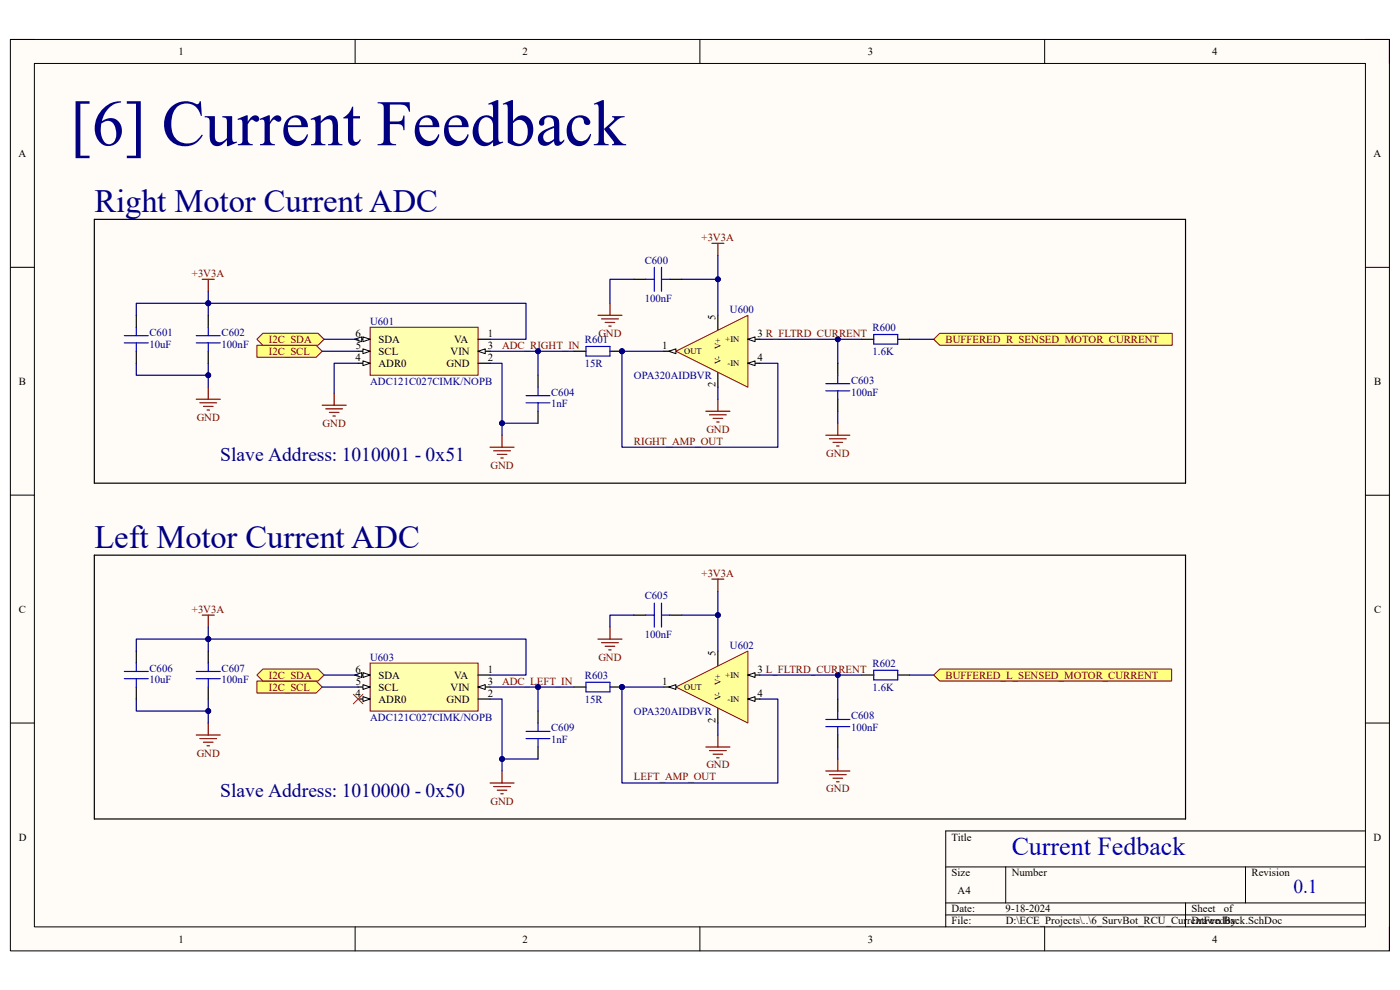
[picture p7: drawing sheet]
<svg xmlns="http://www.w3.org/2000/svg" width="297mm" height="210mm" viewBox="0 0 297 210" stroke-linecap="round" stroke-linejoin="round" font-family="sans-serif">
<path d="M2.2 8.4h292.6v193.3h-292.6z" fill-rule="evenodd" fill="#fffcf8"/>
<path d="M2.2 8.4h292.6v193.3h-292.6z" fill="none" stroke="#000" stroke-width=".21"/>
<path d="M7.3 13.5h282.4v183.1h-282.4z" fill-rule="evenodd" fill="#fffcf8"/>
<g fill="none" stroke="#000" stroke-width=".21">
<path d="M2.2 8.4h5.1M7.3 13.5h282.4v183.1h-282.4zM75.3 8.4v5.1M148.5 8.4v5.1M221.6 8.4v5.1M289.7 8.4h5.1v5.1M2.2 56.7h5.1M289.7 56.7h5.1M2.2 105h5.1M289.7 105.1h5.1M2.2 153.4h5.1M289.7 153.4h5.1"/>
<path d="M289.7 176.3h-89.1v20.3M75.3 196.6v5.1M148.5 196.6v5.1M200.6 183.9h89.1M200.6 191.5h89.1M200.6 194.1h89.1M213.4 183.9v7.6M221.6 196.6v5.1M251.5 191.5v5.1M264.2 183.9v7.6M294.8 196.6v5.1"/>
</g>
<path d="M134.5 59.3h2.5M142.1 59.3h2.6M177.7 77.1v2.5M177.7 84.7v2.5" fill="none" stroke="#000" stroke-width=".25"/>
<path d="M137 59.3h1.8M138.8 56.7v5.1M140.3 59.3h1.8M140.3 56.7v5.1M177.7 79.6v1.8M175.2 82.9h5.1M175.2 81.4h5.1M177.7 82.9v1.8" fill="none" stroke="#00f" stroke-width=".25"/>
<path d="M151 51.6h2.6M152.3 51.6v2.6M126.9 66.9h5M127.6 67.6h3.6M128.4 68.4h2M129.1 69.2h.6M129.4 64.3v2.6" fill="none" stroke="#800000" stroke-width=".25"/>
<path d="M143.4 74.5l15.3-7.6v15.2z" fill="#ff9"/>
<path d="M143.4 74.5l15.3-7.6v15.2z" fill="none" stroke="#980000" stroke-width=".21"/>
<path d="M140.9 74.5h2.5" fill="none" stroke="#000" stroke-width=".25"/>
<path d="M141.9 74.5l1.5-.5v1z" fill="#f8fcff"/>
<path d="M141.9 74.5l1.5-.5v1z" fill="none" stroke="#000" stroke-width=".21"/>
<path d="M152.3 79.1v3M158.7 72h2.5" fill="none" stroke="#000" stroke-width=".25"/>
<path d="M158.7 72l1.5-.5v1z" fill="#f8fcff"/>
<path d="M158.7 72l1.5-.5v1z" fill="none" stroke="#000" stroke-width=".21"/>
<path d="M158.7 77.1h2.5" fill="none" stroke="#000" stroke-width=".25"/>
<path d="M158.7 77.1l1.5-.5v1z" fill="#f8fcff"/>
<path d="M158.7 77.1l1.5-.5v1z" fill="none" stroke="#000" stroke-width=".21"/>
<path d="M28.9 66.9v2.5M28.9 74.5v2.6M44.2 66.9v2.5M44.2 74.5v2.6M152.3 66.9v3" fill="none" stroke="#000" stroke-width=".25"/>
<path d="M42.9 59.3h2.6M44.2 59.3v2.5M149.8 87.2h5M150.5 88h3.6M151.3 88.8h2M152 89.5h.6M152.3 84.7v2.5M175.2 92.3h5.1M176 93.1h3.5M176.7 93.9h2.1M177.5 94.6h.5M177.7 89.8v2.5" fill="none" stroke="#800000" stroke-width=".25"/>
<path d="M26.4 72.7h5.1M26.4 71.2h5.1M28.9 69.4v1.8M28.9 72.7v1.8M41.6 72.7h5.1M41.6 71.2h5.1M44.2 69.4v1.8M44.2 72.7v1.8" fill="none" stroke="#00f" stroke-width=".25"/>
<circle cx="131.9" cy="74.5" r=".51" fill="#000080"/>
<circle cx="131.9" cy="74.5" r=".51" fill="none" stroke="#000080" stroke-width=".21"/>
<path d="M129.4 74.5h2.5" fill="none" stroke="#000" stroke-width=".25"/>
<circle cx="131.9" cy="74.5" r=".51" fill="#000080"/>
<circle cx="131.9" cy="74.5" r=".51" fill="none" stroke="#000080" stroke-width=".21"/>
<path d="M114.1 79.6v2.5M121.8 74.5h2.5M114.1 87.2v2.6" fill="none" stroke="#000" stroke-width=".25"/>
<path d="M124.3 73.5h5.1v2h-5.1zM111.6 85.5h5.1M111.6 83.9h5.1M114.1 82.1v1.8M114.1 85.5v1.7" fill="none" stroke="#00f" stroke-width=".25"/>
<path d="M78.5 69.4h22.9v10.2h-22.9z" fill-rule="evenodd" fill="#ffffb0"/>
<path d="M78.5 69.4h22.9v10.2h-22.9z" fill="none" stroke="#800000" stroke-width=".21"/>
<path d="M101.4 72h2.6M101.4 77.1h2.6M101.4 74.5h2.6" fill="none" stroke="#000" stroke-width=".25"/>
<path d="M101.4 74.5l1.5-.5v1z" fill="#f8fcff"/>
<path d="M101.4 74.5l1.5-.5v1z" fill="none" stroke="#000" stroke-width=".21"/>
<path d="M76 77.1h2.5" fill="none" stroke="#000" stroke-width=".25"/>
<path d="M77 76.6l1.5 .5-1.5 .5z" fill="#f8fcff"/>
<path d="M77 76.6l1.5 .5-1.5 .5z" fill="none" stroke="#000" stroke-width=".21"/>
<path d="M76 74.5h2.5" fill="none" stroke="#000" stroke-width=".25"/>
<path d="M77 74l1.5 .5-1.5 .5z" fill="#f8fcff"/>
<path d="M77 74l1.5 .5-1.5 .5z" fill="none" stroke="#000" stroke-width=".21"/>
<path d="M76 72h2.5" fill="none" stroke="#000" stroke-width=".25"/>
<path d="M77 71.5l1.5 .5-1.5 .5z" fill="#f8fcff"/>
<path d="M77 71.5l1.5 .5-1.5 .5z" fill="none" stroke="#000" stroke-width=".21"/>
<path d="M75.2 72l1.5-.5v1z" fill="#f8fcff"/>
<path d="M75.2 72l1.5-.5v1z" fill="none" stroke="#000" stroke-width=".21"/>
<path d="M41.6 84.7h5.1M42.4 85.5h3.6M43.2 86.2h2M43.9 87h.5M44.2 82.1v2.6M104 94.9h5.1M104.7 95.6h3.6M105.5 96.4h2M106.3 97.2h.5M106.5 92.3v2.6" fill="none" stroke="#800000" stroke-width=".25"/>
<path d="M54.5 73.2h12.6l1.2 1.3-1.2 1.3h-12.6z" fill-rule="evenodd" fill="#ffff80"/>
<path d="M54.5 73.2h12.6l1.2 1.3-1.2 1.3h-12.6z" fill="none" stroke="#800000" stroke-width=".21"/>
<path d="M54.5 72l1.3-1.3h11.7l1.3 1.3-1.3 1.2h-11.7z" fill-rule="evenodd" fill="#ffff80"/>
<path d="M54.5 72l1.3-1.3h11.7l1.3 1.3-1.3 1.2h-11.7z" fill="none" stroke="#800000" stroke-width=".21"/>
<path d="M68.3 86h5.1M69.1 86.7h3.6M69.9 87.5h2M70.6 88.3h.5M70.9 83.4v2.6" fill="none" stroke="#800000" stroke-width=".25"/>
<path d="M198.1 72l1.3-1.3h49.3v2.5h-49.3z" fill-rule="evenodd" fill="#ffff80"/>
<path d="M198.1 72l1.3-1.3h49.3v2.5h-49.3z" fill="none" stroke="#800000" stroke-width=".21"/>
<path d="M20 46.5h231.5v56h-231.5zM182.8 72h2.6M190.5 72h2.5M134.5 130.5h2.5M142.1 130.5h2.6M177.7 148.3v2.5M177.7 155.9v2.6" fill="none" stroke="#000" stroke-width=".25"/>
<path d="M185.4 71h5.1v2h-5.1zM137 130.5h1.8M138.8 127.9v5.1M140.3 130.5h1.8M140.3 127.9v5.1M175.2 154.1h5.1M175.2 152.6h5.1M177.7 150.8v1.8M177.7 154.1v1.8" fill="none" stroke="#00f" stroke-width=".25"/>
<path d="M126.9 135.6h5M127.6 136.3h3.6M128.4 137.1h2M129.1 137.9h.6M129.4 133v2.6M151 122.9h2.6M152.3 122.9v2.5" fill="none" stroke="#800000" stroke-width=".25"/>
<path d="M143.4 145.7l15.3-7.6v15.3z" fill="#ff9"/>
<path d="M143.4 145.7l15.3-7.6v15.3z" fill="none" stroke="#980000" stroke-width=".21"/>
<path d="M140.9 145.7h2.5" fill="none" stroke="#000" stroke-width=".25"/>
<path d="M141.9 145.7l1.5-.5v1.1z" fill="#f8fcff"/>
<path d="M141.9 145.7l1.5-.5v1.1z" fill="none" stroke="#000" stroke-width=".21"/>
<path d="M152.3 150.3v3.1M158.7 143.2h2.5" fill="none" stroke="#000" stroke-width=".25"/>
<path d="M158.7 143.2l1.5-.5v1z" fill="#f8fcff"/>
<path d="M158.7 143.2l1.5-.5v1z" fill="none" stroke="#000" stroke-width=".21"/>
<path d="M158.7 148.3h2.5" fill="none" stroke="#000" stroke-width=".25"/>
<path d="M158.7 148.3l1.5-.5v1z" fill="#f8fcff"/>
<path d="M158.7 148.3l1.5-.5v1z" fill="none" stroke="#000" stroke-width=".21"/>
<path d="M28.9 138.1v2.6M44.2 138.1v2.6M152.3 138.1v3.1M28.9 145.7v2.6M44.2 145.7v2.6" fill="none" stroke="#000" stroke-width=".25"/>
<path d="M42.9 130.5h2.6M44.2 130.5v2.5M149.8 158.5h5M150.5 159.2h3.6M151.3 160h2M152.3 155.9v2.6M152 160.8h.6M175.2 163.6h5.1M176 164.3h3.5M176.7 165.1h2.1M177.5 165.9h.5M177.7 161v2.6" fill="none" stroke="#800000" stroke-width=".25"/>
<path d="M26.4 144h5.1M26.4 142.4h5.1M28.9 140.7v1.7M28.9 144v1.7M41.6 144h5.1M41.6 142.4h5.1M44.2 140.7v1.7M44.2 144v1.7" fill="none" stroke="#00f" stroke-width=".25"/>
<circle cx="131.9" cy="145.7" r=".51" fill="#000080"/>
<circle cx="131.9" cy="145.7" r=".51" fill="none" stroke="#000080" stroke-width=".21"/>
<path d="M129.4 145.7h2.5" fill="none" stroke="#000" stroke-width=".25"/>
<circle cx="131.9" cy="145.7" r=".51" fill="#000080"/>
<circle cx="131.9" cy="145.7" r=".51" fill="none" stroke="#000080" stroke-width=".21"/>
<path d="M114.1 150.8v2.6M114.1 158.5v2.5M121.8 145.7h2.5" fill="none" stroke="#000" stroke-width=".25"/>
<path d="M111.6 156.7h5.1M111.6 155.2h5.1M114.1 153.4v1.8M114.1 156.7v1.8M124.3 144.7h5.1v2.1h-5.1z" fill="none" stroke="#00f" stroke-width=".25"/>
<path d="M78.5 140.7h22.9v10.1h-22.9z" fill-rule="evenodd" fill="#ffffb0"/>
<path d="M78.5 140.7h22.9v10.1h-22.9z" fill="none" stroke="#800000" stroke-width=".21"/>
<path d="M101.4 143.2h2.6M101.4 148.3h2.6M101.4 145.7h2.6" fill="none" stroke="#000" stroke-width=".25"/>
<path d="M101.4 145.7l1.5-.5v1.1z" fill="#f8fcff"/>
<path d="M101.4 145.7l1.5-.5v1.1z" fill="none" stroke="#000" stroke-width=".21"/>
<path d="M76 148.3h2.5" fill="none" stroke="#000" stroke-width=".25"/>
<path d="M77 147.8l1.5 .5-1.5 .5z" fill="#f8fcff"/>
<path d="M77 147.8l1.5 .5-1.5 .5z" fill="none" stroke="#000" stroke-width=".21"/>
<path d="M76 145.7h2.5" fill="none" stroke="#000" stroke-width=".25"/>
<path d="M77 145.2l1.5 .5-1.5 .6z" fill="#f8fcff"/>
<path d="M77 145.2l1.5 .5-1.5 .6z" fill="none" stroke="#000" stroke-width=".21"/>
<path d="M76 143.2h2.5" fill="none" stroke="#000" stroke-width=".25"/>
<path d="M77 142.7l1.5 .5-1.5 .5z" fill="#f8fcff"/>
<path d="M77 142.7l1.5 .5-1.5 .5z" fill="none" stroke="#000" stroke-width=".21"/>
<path d="M75.2 143.2l1.5-.5v1z" fill="#f8fcff"/>
<path d="M75.2 143.2l1.5-.5v1z" fill="none" stroke="#000" stroke-width=".21"/>
<path d="M41.6 155.9h5.1M42.4 156.7h3.6M43.2 157.5h2M43.9 158.2h.5M44.2 153.4v2.5M104 166.1h5.1M104.7 166.9h3.6M105.5 167.6h2M106.3 168.4h.5M106.5 163.6v2.5" fill="none" stroke="#800000" stroke-width=".25"/>
<path d="M54.5 144.5h12.6l1.2 1.2-1.2 1.3h-12.6z" fill-rule="evenodd" fill="#ffff80"/>
<path d="M54.5 144.5h12.6l1.2 1.2-1.2 1.3h-12.6z" fill="none" stroke="#800000" stroke-width=".21"/>
<path d="M54.5 143.2l1.3-1.3h11.7l1.3 1.3-1.3 1.3h-11.7z" fill-rule="evenodd" fill="#ffff80"/>
<path d="M54.5 143.2l1.3-1.3h11.7l1.3 1.3-1.3 1.3h-11.7z" fill="none" stroke="#800000" stroke-width=".21"/>
<path d="M198.1 143.2l1.3-1.3h49.2v2.6h-49.2z" fill-rule="evenodd" fill="#ffff80"/>
<path d="M198.1 143.2l1.3-1.3h49.2v2.6h-49.2z" fill="none" stroke="#800000" stroke-width=".21"/>
<path d="M20 117.8h231.5v55.9h-231.5zM182.8 143.2h2.6M190.5 143.2h2.5" fill="none" stroke="#000" stroke-width=".25"/>
<path d="M185.4 142.2h5.1v2h-5.1z" fill="none" stroke="#00f" stroke-width=".25"/>
<path d="M75 147.3l2 2M77 147.3l-2 2" fill="none" stroke="#f00" stroke-width=".21"/>
<path d="M144.7 59.3h7.6" fill="none" stroke="#000080" stroke-width=".25"/>
<circle cx="152.3" cy="59.3" r=".51" fill="#000080"/>
<circle cx="152.3" cy="59.3" r=".51" fill="none" stroke="#000080" stroke-width=".21"/>
<path d="M134.5 59.3h-5.1v5M152.3 54.2v12.7" fill="none" stroke="#000080" stroke-width=".25"/>
<circle cx="152.3" cy="59.3" r=".51" fill="#000080"/>
<circle cx="152.3" cy="59.3" r=".51" fill="none" stroke="#000080" stroke-width=".21"/>
<path d="M140.9 74.5h-9v20.4h33.1v-17.8h-3.8" fill="none" stroke="#000080" stroke-width=".25"/>
<circle cx="131.9" cy="74.5" r=".51" fill="#000080"/>
<circle cx="131.9" cy="74.5" r=".51" fill="none" stroke="#000080" stroke-width=".21"/>
<path d="M161.2 72h16.5v5.1M152.3 82.1v2.6" fill="none" stroke="#000080" stroke-width=".25"/>
<circle cx="177.7" cy="72" r=".51" fill="#000080"/>
<circle cx="177.7" cy="72" r=".51" fill="none" stroke="#000080" stroke-width=".21"/>
<path d="M44.2 61.8v5.1M177.7 87.2v2.6" fill="none" stroke="#000080" stroke-width=".25"/>
<circle cx="44.2" cy="64.3" r=".51" fill="#000080"/>
<circle cx="44.2" cy="64.3" r=".51" fill="none" stroke="#000080" stroke-width=".21"/>
<path d="M44.2 64.3h-15.3v2.6" fill="none" stroke="#000080" stroke-width=".25"/>
<circle cx="44.2" cy="64.3" r=".51" fill="#000080"/>
<circle cx="44.2" cy="64.3" r=".51" fill="none" stroke="#000080" stroke-width=".21"/>
<path d="M121.8 74.5h-7.7v5.1" fill="none" stroke="#000080" stroke-width=".25"/>
<circle cx="114.1" cy="74.5" r=".51" fill="#000080"/>
<circle cx="114.1" cy="74.5" r=".51" fill="none" stroke="#000080" stroke-width=".21"/>
<path d="M104 74.5h10.1" fill="none" stroke="#000080" stroke-width=".25"/>
<circle cx="114.1" cy="74.5" r=".51" fill="#000080"/>
<circle cx="114.1" cy="74.5" r=".51" fill="none" stroke="#000080" stroke-width=".21"/>
<path d="M104 77.1h2.5v12.7h7.6" fill="none" stroke="#000080" stroke-width=".25"/>
<circle cx="106.5" cy="89.8" r=".51" fill="#000080"/>
<circle cx="106.5" cy="89.8" r=".51" fill="none" stroke="#000080" stroke-width=".21"/>
<path d="M106.5 89.8v2.5" fill="none" stroke="#000080" stroke-width=".25"/>
<circle cx="106.5" cy="89.8" r=".51" fill="#000080"/>
<circle cx="106.5" cy="89.8" r=".51" fill="none" stroke="#000080" stroke-width=".21"/>
<path d="M44.2 64.3h67.4v7.7h-7.6" fill="none" stroke="#000080" stroke-width=".25"/>
<circle cx="44.2" cy="64.3" r=".51" fill="#000080"/>
<circle cx="44.2" cy="64.3" r=".51" fill="none" stroke="#000080" stroke-width=".21"/>
<path d="M28.9 77.1v2.5h15.3v2.5" fill="none" stroke="#000080" stroke-width=".25"/>
<circle cx="44.2" cy="79.6" r=".51" fill="#000080"/>
<circle cx="44.2" cy="79.6" r=".51" fill="none" stroke="#000080" stroke-width=".21"/>
<path d="M44.2 77.1v2.5" fill="none" stroke="#000080" stroke-width=".25"/>
<circle cx="44.2" cy="79.6" r=".51" fill="#000080"/>
<circle cx="44.2" cy="79.6" r=".51" fill="none" stroke="#000080" stroke-width=".21"/>
<path d="M68.3 74.5h7.7M68.8 72h7.2M76 77.1h-5.1v6.3M177.7 72h5.1" fill="none" stroke="#000080" stroke-width=".25"/>
<circle cx="177.7" cy="72" r=".51" fill="#000080"/>
<circle cx="177.7" cy="72" r=".51" fill="none" stroke="#000080" stroke-width=".21"/>
<path d="M193 72h5.1M144.7 130.5h7.6" fill="none" stroke="#000080" stroke-width=".25"/>
<circle cx="152.3" cy="130.5" r=".51" fill="#000080"/>
<circle cx="152.3" cy="130.5" r=".51" fill="none" stroke="#000080" stroke-width=".21"/>
<path d="M134.5 130.5h-5.1v2.5M152.3 125.4v12.7" fill="none" stroke="#000080" stroke-width=".25"/>
<circle cx="152.3" cy="130.5" r=".51" fill="#000080"/>
<circle cx="152.3" cy="130.5" r=".51" fill="none" stroke="#000080" stroke-width=".21"/>
<path d="M140.9 145.7h-9v20.4h33.1v-17.8h-3.8" fill="none" stroke="#000080" stroke-width=".25"/>
<circle cx="131.9" cy="145.7" r=".51" fill="#000080"/>
<circle cx="131.9" cy="145.7" r=".51" fill="none" stroke="#000080" stroke-width=".21"/>
<path d="M152.3 153.4v2.5M161.2 143.2h16.5v5.1" fill="none" stroke="#000080" stroke-width=".25"/>
<circle cx="177.7" cy="143.2" r=".51" fill="#000080"/>
<circle cx="177.7" cy="143.2" r=".51" fill="none" stroke="#000080" stroke-width=".21"/>
<path d="M44.2 133v5.1M177.7 158.5v2.5" fill="none" stroke="#000080" stroke-width=".25"/>
<circle cx="44.2" cy="135.6" r=".51" fill="#000080"/>
<circle cx="44.2" cy="135.6" r=".51" fill="none" stroke="#000080" stroke-width=".21"/>
<path d="M44.2 135.6h-15.3v2.5" fill="none" stroke="#000080" stroke-width=".25"/>
<circle cx="44.2" cy="135.6" r=".51" fill="#000080"/>
<circle cx="44.2" cy="135.6" r=".51" fill="none" stroke="#000080" stroke-width=".21"/>
<path d="M121.8 145.7h-7.7v5.1" fill="none" stroke="#000080" stroke-width=".25"/>
<circle cx="114.1" cy="145.7" r=".51" fill="#000080"/>
<circle cx="114.1" cy="145.7" r=".51" fill="none" stroke="#000080" stroke-width=".21"/>
<path d="M104 145.7h10.1" fill="none" stroke="#000080" stroke-width=".25"/>
<circle cx="114.1" cy="145.7" r=".51" fill="#000080"/>
<circle cx="114.1" cy="145.7" r=".51" fill="none" stroke="#000080" stroke-width=".21"/>
<path d="M104 148.3h2.5v12.7h7.6" fill="none" stroke="#000080" stroke-width=".25"/>
<circle cx="106.5" cy="161" r=".51" fill="#000080"/>
<circle cx="106.5" cy="161" r=".51" fill="none" stroke="#000080" stroke-width=".21"/>
<path d="M106.5 161v2.6" fill="none" stroke="#000080" stroke-width=".25"/>
<circle cx="106.5" cy="161" r=".51" fill="#000080"/>
<circle cx="106.5" cy="161" r=".51" fill="none" stroke="#000080" stroke-width=".21"/>
<path d="M44.2 135.6h67.4v7.6h-7.6" fill="none" stroke="#000080" stroke-width=".25"/>
<circle cx="44.2" cy="135.6" r=".51" fill="#000080"/>
<circle cx="44.2" cy="135.6" r=".51" fill="none" stroke="#000080" stroke-width=".21"/>
<path d="M28.9 148.3v2.5h15.3v2.6" fill="none" stroke="#000080" stroke-width=".25"/>
<circle cx="44.2" cy="150.8" r=".51" fill="#000080"/>
<circle cx="44.2" cy="150.8" r=".51" fill="none" stroke="#000080" stroke-width=".21"/>
<path d="M44.2 148.3v2.5" fill="none" stroke="#000080" stroke-width=".25"/>
<circle cx="44.2" cy="150.8" r=".51" fill="#000080"/>
<circle cx="44.2" cy="150.8" r=".51" fill="none" stroke="#000080" stroke-width=".21"/>
<path d="M68.3 145.7h7.7M68.8 143.2h7.2M177.7 143.2h5.1" fill="none" stroke="#000080" stroke-width=".25"/>
<circle cx="177.7" cy="143.2" r=".51" fill="#000080"/>
<circle cx="177.7" cy="143.2" r=".51" fill="none" stroke="#000080" stroke-width=".21"/>
<path d="M193 143.2h5.1" fill="none" stroke="#000080" stroke-width=".25"/>
<text font-size="13.8" fill="#000080" x="14.9" y="30.8">[6] Current Feedback</text>
<g font-size="6.9" fill="#000080">
<text x="20" y="45">Right Motor Current ADC</text>
<text x="20" y="116.2">Left Motor Current ADC</text>
</g>
<text font-size="5.5" fill="#00f" x="214.6" y="181.4">Current Fedback</text>
<g font-size="4.1" fill="#000080">
<text x="46.7" y="97.7">Slave Address: 1010001 - 0x51</text>
<text x="46.7" y="169">Slave Address: 1010000 - 0x50</text>
</g>
<text font-size="4.1" fill="#00f" x="274.4" y="189.4">0.1</text>
<g font-size="2.3">
<text x="37.9" y="11.7">1</text>
<text x="110.9" y="11.7">2</text>
<text x="184.1" y="11.7">3</text>
<text x="257.1" y="11.7">4</text>
<text x="3.9" y="33.3">A</text>
<text x="291.4" y="33.3">A</text>
<text x="75.4" y="71.5">6</text>
<text x="103.5" y="71.5">1</text>
<text x="151.8" y="67.9" transform="rotate(-90 151.8 67.9)">5</text>
<text x="160.7" y="71.5">3 R_FLTRD_CURRENT</text>
<text x="75.4" y="76.5">4</text>
<text x="75.5" y="74">5</text>
<text x="80.3" y="77.8">ADR0</text>
<text x="80.3" y="75.3">SCL</text>
<text x="80.3" y="72.7">SDA</text>
<text x="94.7" y="77.8">GND</text>
<text x="95.6" y="75.3">VIN</text>
<text x="96.4" y="72.7">VA</text>
<text x="103.5" y="76.5">2</text>
<text x="103.5" y="74">3</text>
<text x="140.5" y="74">1</text>
<text x="160.7" y="76.5">4</text>
<text x="4" y="81.6">B</text>
<text x="151.8" y="82.2" transform="rotate(-90 151.8 82.2)">2</text>
<text x="291.5" y="81.6">B</text>
<text x="4" y="130">C</text>
<text x="291.5" y="130">C</text>
<text x="75.4" y="142.7">6</text>
<text x="80.3" y="144">SDA</text>
<text x="96.4" y="144">VA</text>
<text x="103.5" y="142.7">1</text>
<text x="151.8" y="139.1" transform="rotate(-90 151.8 139.1)">5</text>
<text x="160.7" y="142.7">3 L_FLTRD_CURRENT</text>
<text x="75.4" y="147.8">4</text>
<text x="75.5" y="145.2">5</text>
<text x="80.3" y="149.1">ADR0</text>
<text x="80.3" y="146.5">SCL</text>
<text x="94.7" y="149.1">GND</text>
<text x="95.6" y="146.5">VIN</text>
<text x="103.5" y="147.8">2</text>
<text x="103.5" y="145.2">3</text>
<text x="140.5" y="145.2">1</text>
<text x="160.7" y="147.8">4</text>
<text x="151.8" y="153.4" transform="rotate(-90 151.8 153.4)">2</text>
<text x="4" y="178.3">D</text>
<text x="201.9" y="178.3">Title</text>
<text x="291.4" y="178.3">D</text>
<text x="201.9" y="185.9">Size</text>
<text x="214.6" y="185.9">Number</text>
<text x="265.5" y="185.9">Revision</text>
<text x="203.2" y="189.7">A4</text>
<text x="201.9" y="193.5">Date:</text>
<text x="201.9" y="196.1">File:</text>
<text x="213.3" y="193.5">9-18-2024</text>
<text x="213.4" y="196.1">D:\ECE_Projects\..\6_SurvBot_RCU_CurrentFeedback.SchDoc</text>
<text x="252.8" y="193.5">Sheet</text>
<text x="252.8" y="196.1">Drawn By:</text>
<text x="259.6" y="193.5">of</text>
<text x="37.9" y="199.9">1</text>
<text x="110.9" y="199.9">2</text>
<text x="184.1" y="199.9">3</text>
<text x="257.1" y="199.9">4</text>
</g>
<g font-size="2.3" fill="#800000">
<text x="148.8" y="51.1">+3V3A</text>
<text x="40.7" y="58.7">+3V3A</text>
<text x="127" y="71.5">GND</text>
<text x="57" y="75.3">I2C_SCL</text>
<text x="57" y="72.7">I2C_SDA</text>
<text x="106.5" y="74">ADC_RIGHT_IN</text>
<text x="200.6" y="72.7">BUFFERED_R_SENSED_MOTOR_CURRENT</text>
<text x="41.7" y="89.3">GND</text>
<text x="68.5" y="90.6">GND</text>
<text x="134.5" y="94.4">RIGHT_AMP_OUT</text>
<text x="149.9" y="91.8">GND</text>
<text x="104.1" y="99.4">GND</text>
<text x="175.3" y="96.9">GND</text>
<text x="148.8" y="122.3">+3V3A</text>
<text x="40.7" y="130">+3V3A</text>
<text x="57" y="144">I2C_SDA</text>
<text x="127" y="140.1">GND</text>
<text x="200.6" y="144">BUFFERED_L_SENSED_MOTOR_CURRENT</text>
<text x="57" y="146.5">I2C_SCL</text>
<text x="106.5" y="145.2">ADC_LEFT_IN</text>
<text x="41.7" y="160.5">GND</text>
<text x="134.5" y="165.6">LEFT_AMP_OUT</text>
<text x="149.9" y="163">GND</text>
<text x="104.1" y="170.7">GND</text>
<text x="175.3" y="168.1">GND</text>
</g>
<g font-size="2.3" fill="#000080">
<text x="136.8" y="55.9">C600</text>
<text x="136.8" y="64.1">100nF</text>
<text x="31.7" y="71.2">C601</text>
<text x="47" y="71.2">C602</text>
<text x="78.5" y="68.9">U601</text>
<text x="154.9" y="66.4">U600</text>
<text x="185.1" y="70.2">R600</text>
<text x="31.7" y="73.7">10uF</text>
<text x="47" y="73.7">100nF</text>
<text x="124.1" y="72.7">R601</text>
<text x="124.1" y="77.8">15R</text>
<text x="185.1" y="75.3">1.6K</text>
<text x="78.5" y="81.6">ADC121C027CIMK/NOPB</text>
<text x="116.9" y="83.9">C604</text>
<text x="134.5" y="80.3">OPA320AIDBVR</text>
<text x="180.6" y="81.4">C603</text>
<text x="180.6" y="83.9">100nF</text>
<text x="116.9" y="86.4">1nF</text>
<text x="136.8" y="127.2">C605</text>
<text x="136.8" y="135.3">100nF</text>
<text x="154.9" y="137.6">U602</text>
<text x="31.7" y="142.5">C606</text>
<text x="47" y="142.5">C607</text>
<text x="78.5" y="140.1">U603</text>
<text x="124.1" y="144">R603</text>
<text x="185.1" y="141.4">R602</text>
<text x="31.7" y="145">10uF</text>
<text x="47" y="145">100nF</text>
<text x="124.1" y="149.1">15R</text>
<text x="185.1" y="146.5">1.6K</text>
<text x="78.5" y="152.9">ADC121C027CIMK/NOPB</text>
<text x="116.9" y="155.2">C609</text>
<text x="134.5" y="151.6">OPA320AIDBVR</text>
<text x="180.6" y="152.6">C608</text>
<text x="180.6" y="155.2">100nF</text>
<text x="116.9" y="157.7">1nF</text>
</g>
<g font-size="1.8">
<text x="145.2" y="75.1">OUT</text>
<text x="152.9" y="77.3" transform="rotate(-90 152.9 77.3)">V-</text>
<text x="152.9" y="74" transform="rotate(-90 152.9 74)">V+</text>
<text x="153.9" y="72.6">+IN</text>
<text x="154.3" y="77.6">-IN</text>
<text x="153.9" y="143.8">+IN</text>
<text x="145.2" y="146.3">OUT</text>
<text x="152.9" y="148.5" transform="rotate(-90 152.9 148.5)">V-</text>
<text x="152.9" y="145.3" transform="rotate(-90 152.9 145.3)">V+</text>
<text x="154.3" y="148.9">-IN</text>
</g>
</svg>
